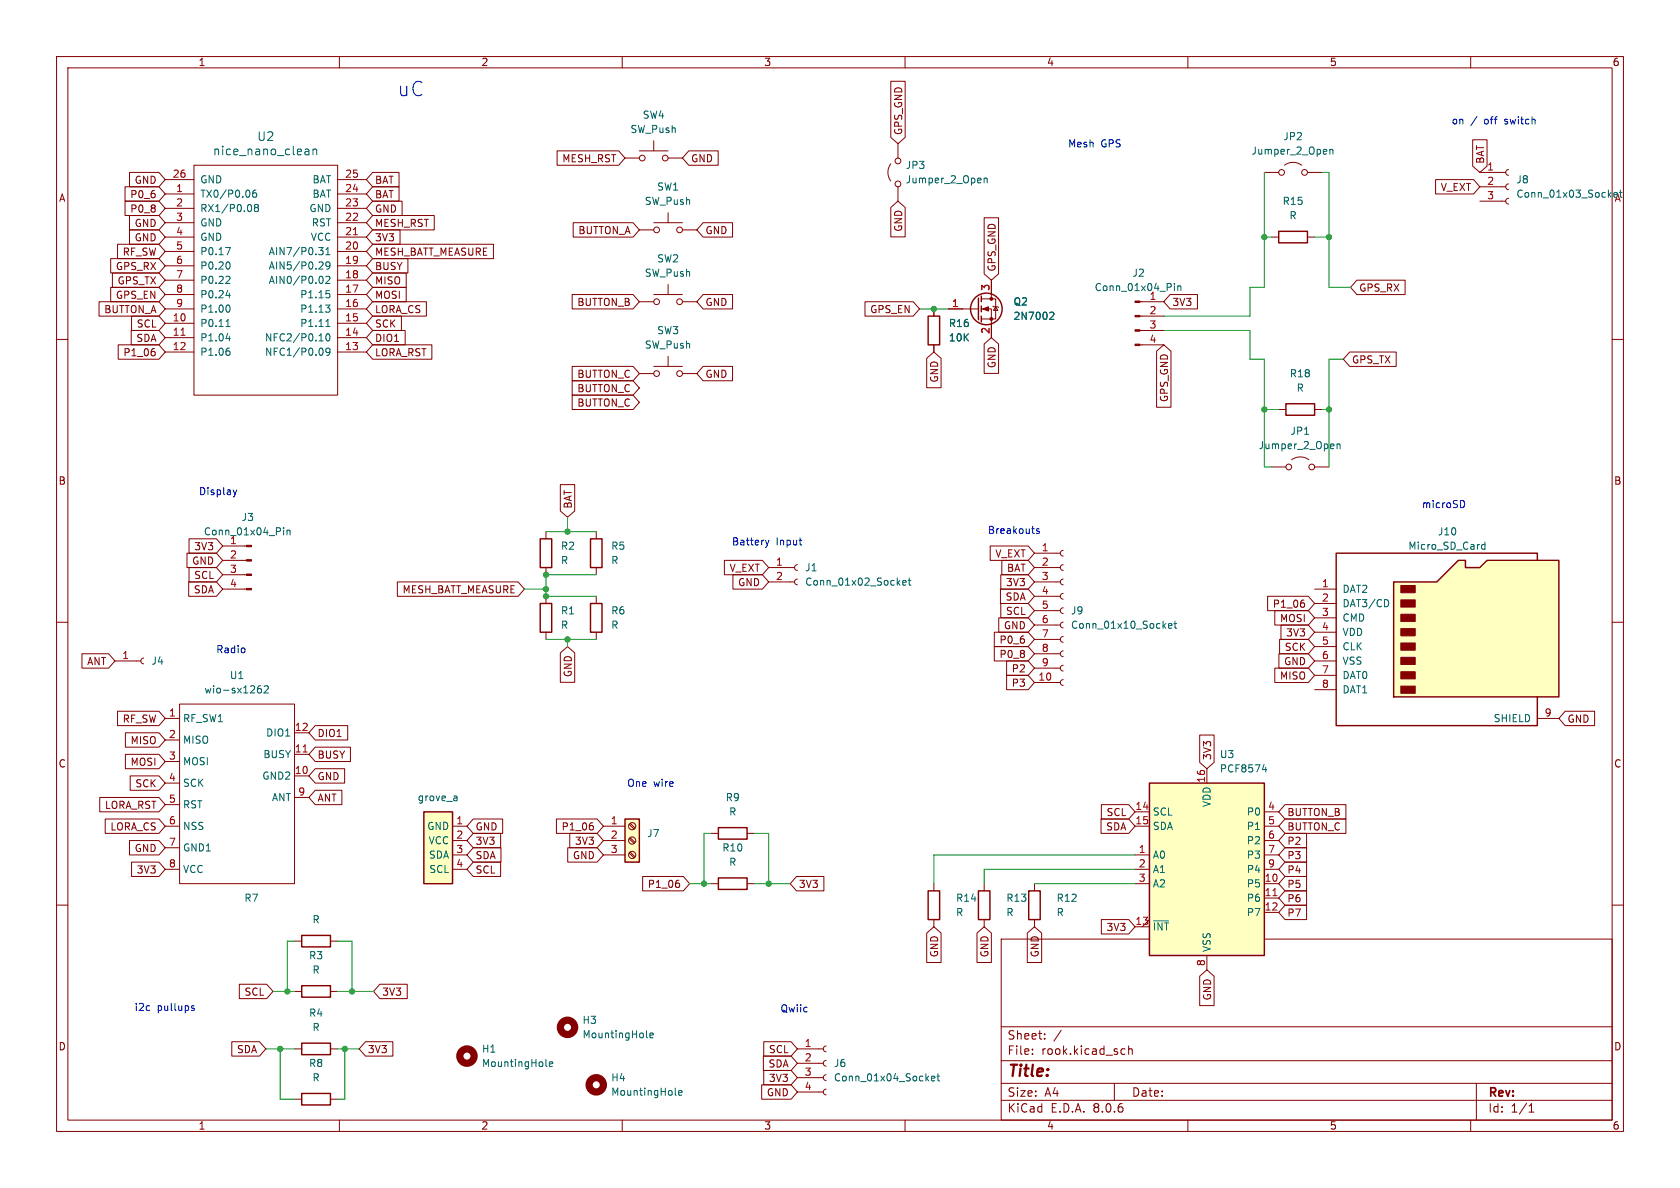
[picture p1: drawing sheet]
<svg xmlns="http://www.w3.org/2000/svg" width="297mm" height="210mm" viewBox="0 0 297 210" stroke-linecap="round" stroke-linejoin="round" font-family="sans-serif">
<g fill="none" stroke="#840000" stroke-width=".18">
<path d="M10 10h277v190h-277zM12 12h273v186h-273zM60 10v2M110 10v2M160 10v2M210 10v2M260 10v2M223.5 30.5h2.6M227.1 29.2a2.54 2.54 0 0 1 3 0M231.1 30.5h2.6M10 60h2M285 60h2"/>
<path d="M141 99.8l-.4 .2-.1 .3 .1 .4 .4 .1M10 110h2M96.5 105.4v1.3M96.5 111.8v1.2M135.9 102.9h4.6M135.9 100.3h4.6M141 102.4l-.4 .1-.1 .4 .1 .3 .4 .2M285 110h2M10 160h2M125.7 156.2h1.3M125.7 147.3h1.3M132.1 156.2h1.2"/>
<path d="M132.1 147.3h1.2M165.1 156.2v1.3M285 160h2M165.1 162.6v1.2M177 166h108v32h-108zM60 198v2M110 198v2M141 185.4h4.5M141 193h4.5M141 190.5h4.5M141 188h4.5M146 192.5l-.3 .2-.2 .3 .2 .4 .3 .1"/>
<path d="M146 190l-.3 .1-.2 .4 .2 .4 .3 .1M146 187.5l-.3 .1-.2 .4 .2 .3 .3 .2M146 184.9l-.3 .2-.2 .3 .2 .4 .3 .1M160 198v2M177 194.5h108M177 191.5h108M177 187.5h108M177 181.5h108M182.5 186.3v.1M182.5 185.5v.1M184.7 183.6v.1M184.7 182.8v.1"/>
<path d="M187.6 182.1l-1.3 2M197 191.5v3M198.5 185.4l.4 .1M198.9 186.3l-.4 .1M199.5 185.5l.2-.1 .4 .1 .1 .9M199.5 184.9v1.5M210 198v2M260 198v2M261 191.5v6.5M270.3 196.6h.9M270.3 195.5l.4-.4v1.5"/>
<circle cx="226.6" cy="30.5" r=".51"/>
<circle cx="230.6" cy="30.5" r=".51"/>
</g>
<path d="M95.5 106.7h2v5.1h-2zM127 155.2h5.1v2h-5.1zM127 146.3h5.1v2h-5.1zM164.1 157.5h2v5.1h-2z" fill="none" stroke="#840000" stroke-width=".25"/>
<path d="M235.1 26.4v.8M235.1 26.5l.2-.1 .3 .1v.7M159.6 103l.6-.1-.1-.2-.3-.1-.2 .2v.6h.5M160.6 102.6h.4M160.7 102.2v1.1l.3 .1M164.7 190.7l.6-.2-.1-.2-.4-.1-.1 .2v.6h.5M165.6 190.2h.5M165.8 189.8v1.1l.3 .2" fill="none" stroke="#006464" stroke-width=".18"/>
<path d="M110.5 144.8h2.5v7.6h-2.5z" fill="#ffffc2"/>
<g fill="none" stroke="#840000" stroke-width=".25">
<path d="M164.1 55.9h2v5.1h-2zM173 52.7v3.8M173.5 52.3v1M173.5 54.1v1M173.5 55.9v1M104.4 106.7h2v5.1h-2zM110.5 144.8h2.5v7.6h-2.5zM173 157.5h2v5.1h-2zM181.9 157.5h2v5.1h-2z"/>
<circle cx="174.4" cy="54.6" r="2.79"/>
</g>
<g fill="none" stroke="#840000" stroke-width=".18">
<path d="M157.5 29a2.54 2.54 0 0 0 0 3M158.7 25.4v2.5M158.7 33v2.6M165.1 54.6v1.3M167.6 54.6h5.4M173.5 54.6h1.8v5.1M173.5 52.8h2.5v3.6h-2.5M175.3 49.5v3.3M175.5 54.1l.1 .1h.8l.1 .2M176 54.2l.4 .7h-.8zM201.5 58.4h4.2M201.5 55.9h4.2"/>
<path d="M201.5 53.3h4.2M165.1 61v1.2M201.5 61h4.2M182.9 97.8h4.6M188 99.8l-.4 .2-.1 .3 .1 .4 .4 .1M188 97.3l-.4 .1-.1 .4 .1 .3 .4 .2M105.4 105.4v1.3M105.4 111.8v1.2M182.9 118.1h4.6M182.9 115.6h4.6M182.9 113h4.6M182.9 110.5h4.6"/>
<path d="M182.9 108h4.6M182.9 105.4h4.6M182.9 102.9h4.6M182.9 100.3h4.6M188 117.6l-.4 .2-.1 .3 .1 .4 .4 .1M188 115.1l-.4 .1-.1 .4 .1 .3 .4 .2M188 112.5l-.4 .2-.1 .3 .1 .4 .4 .1M188 110l-.4 .1-.1 .4 .1 .3 .4 .2M188 107.4l-.4 .2-.1 .4 .1 .3 .4 .2M188 104.9l-.4 .2-.1 .3 .1 .4 .4 .1M188 102.4l-.4 .1-.1 .4 .1 .3 .4 .2M182.9 120.7h4.6"/>
<path d="M188 120.1l-.4 .2-.1 .4 .1 .3 .4 .2M106.7 146.1h3.8M106.7 148.6h3.8M106.7 151.1h3.8M111.2 150.8l.9 .8M111.2 148.3l.9 .8M111.2 145.7l.9 .9M111.4 150.6l.9 .9M111.4 148.1l.9 .8M111.4 145.5l.9 .9M174 156.2v1.3M182.9 156.2v1.3"/>
<path d="M174 162.6v1.2M182.9 162.6v1.2"/>
<circle cx="158.8" cy="28.4" r=".51"/>
<circle cx="158.8" cy="32.5" r=".51"/>
<circle cx="111.8" cy="151.1" r=".63"/>
<circle cx="111.8" cy="146" r=".63"/>
<circle cx="111.8" cy="148.6" r=".63"/>
</g>
<path d="M174 31.5v.8M174 31.6l.2-.1h.3v.8M185.8 55.2h.4l.1 .4-.8 .9h.8M207.6 50.1v.1M207.6 50.5v.9M208.2 50.5v.9M208.2 50.7l.2-.2 .3 .1 .1 .8M206.6 110.6l.6-.1-.1-.2-.3-.1-.2 .2v.6h.5M207.5 110.2h.5M207.7 109.8v1.1l.3 .2M114.3 183.3l.2 .2M114.9 183l.6-.1-.1-.2-.3-.1-.2 .2 .1 .6h.4" fill="none" stroke="#006464" stroke-width=".18"/>
<g fill="#840000" stroke="#840000" stroke-width=".18">
<path d="M200.7 60.8h.8v.3h-.8z"/>
<path d="M200.7 58.3h.8v.2h-.8z"/>
<path d="M200.7 55.8h.8v.2h-.8z"/>
<path d="M200.7 53.2h.8v.3h-.8z"/>
<path d="M173.7 54.6l1.1-.4v.8z"/>
<circle cx="175.3" cy="56.4" r=".25"/>
<circle cx="175.3" cy="52.8" r=".25"/>
</g>
<circle cx="100.3" cy="181.6" r="1.27" fill="none" stroke="#840000" stroke-width="1.3"/>
<path d="M203.2 138.4h20.3v30.5h-20.3z" fill="#ffffc2"/>
<path d="M95.5 95.3h2v5h-2zM104.4 95.3h2v5h-2zM203.2 138.4h20.3v30.5h-20.3zM53.3 174.2h5.1v2.1h-5.1zM53.3 165.4h5.1v2h-5.1zM53.3 193.3h5.1v2h-5.1zM53.3 184.4h5.1v2h-5.1z" fill="none" stroke="#840000" stroke-width=".25"/>
<g fill="none" stroke="#840000" stroke-width=".18">
<path d="M29.2 39.4h5.1M29.2 34.3h5.1M29.2 36.8h5.1M29.2 31.8h5.1M34.3 29.2h25.4v40.7h-25.4zM59.7 39.4h5.1M59.7 34.3h5.1M59.7 36.8h5.1M59.7 31.8h5.1M110.5 27.9h2.5M113 26.7h5.1M115.6 39.4h5"/>
<path d="M115.6 24.9v1.8M118.1 37.6v1.8M118.1 27.9h2.5M29.2 52.1h5.1M29.2 57.2h5.1M29.2 59.7h5.1M29.2 54.6h5.1M29.2 49.5h5.1M29.2 47h5.1M29.2 44.5h5.1M29.2 41.9h5.1M59.7 52.1h5.1"/>
<path d="M59.7 57.2h5.1M59.7 59.7h5.1M59.7 54.6h5.1M59.7 49.5h5.1M59.7 47h5.1M59.7 44.5h5.1M59.7 41.9h5.1M113 40.6h2.6M113 53.3h2.6M115.6 52.1h5M118.1 50.3v1.8M120.6 40.6h2.6"/>
<path d="M120.6 53.3h2.6M29.2 62.2h5.1M59.7 62.2h5.1M113 66h2.6M115.6 64.8h5M118.1 63v1.8M120.6 66h2.6M39.4 99.1h4.2M39.4 96.5h4.2M96.5 94v1.3M105.4 94v1.3M20.3 116.8h4.6"/>
<path d="M25.4 116.3l-.4 .2-.1 .3 .1 .4 .4 .1M39.4 104.1h4.2M39.4 101.6h4.2M96.5 100.3v1.3M105.4 100.3v1.3M29.2 127h2.5M29.2 130.8h2.5M29.2 134.6h2.5M29.2 138.4h2.5M31.7 124.5h20.4v31.7h-20.4zM52.1 137.2h2.5M52.1 133.4h2.5"/>
<path d="M52.1 129.5h2.5M213.4 135.9v2.5M29.2 146.1h2.5M29.2 153.7h2.5M29.2 142.2h2.5M29.2 149.9h2.5M52.1 141h2.5M200.7 151.1h2.5M200.7 156.2h2.5M200.7 143.5h2.5M200.7 146.1h2.5M200.7 153.7h2.5"/>
<path d="M223.5 151.1h2.6M223.5 156.2h2.6M223.5 158.8h2.6M223.5 143.5h2.6M223.5 146.1h2.6M223.5 153.7h2.6M223.5 148.6h2.6M52.1 175.3h1.2M52.1 166.4h1.2M58.4 175.3h1.3M58.4 166.4h1.3M200.7 163.8h2.5"/>
<path d="M203.2 162.6l-1.3 1.2M213.4 168.9v2.6M223.5 161.3h2.6M52.1 194.3h1.2M52.1 185.4h1.2M58.4 194.3h1.3M58.4 185.4h1.3"/>
<circle cx="113.5" cy="27.9" r=".51"/>
<circle cx="117.6" cy="27.9" r=".51"/>
<circle cx="116.1" cy="53.3" r=".51"/>
<circle cx="116.1" cy="40.6" r=".51"/>
<circle cx="120.1" cy="40.6" r=".51"/>
<circle cx="120.1" cy="53.3" r=".51"/>
<circle cx="116.1" cy="66" r=".51"/>
<circle cx="120.1" cy="66" r=".51"/>
</g>
<path d="M32 59.3h.7M62.5 41.5h.7M53.6 132.9h.7M225 158.3h.8" fill="none" stroke="#a90000" stroke-width=".18"/>
<g fill="none" stroke="#006464" stroke-width=".18">
<path d="M44.4 36.3l.1 .3-.1 .7M45.2 36.7l-.2-.3 .2-.3h.2l.3 .3-.3 .3M45.2 36.7l-.2 .2v.4l.2 .1 .4-.1 .1-.1v-.3l-.3-.2M45.2 36.7h.2M45.3 33.6l-.4 .1a.86 .86 0 0 0 0 1.2l.4-.2 .1-.4-.3-.2h-.3l-.1 .2M54.1 26.4h.4l.1 1M54.6 27.3l-.5 .1M54.6 26.7l-.5 .1M55.3 26.5l.3-.1h.3l.1 1M55.3 26.4v1M39.9 43.8h.8l-.5 1.2M39.9 57.7h.8"/>
<path d="M39.9 59.8h.8M39.9 52.2h.8M40.2 56.6l.1-.1v1.2M40.4 46.3a.79 .79 0 0 1 0 1.3M40.4 53.9a.79 .79 0 0 1 0 1.3M40.4 48.8l.3 .3-.1 .3-.7 .7h.8M40.5 51.8v.8M40.5 59.4v.9M56.3 43.8h.8l-.4 .4 .4 .2v.4l-.2 .2h-.4M56.9 46.3l.2 .2v.3l-.8 .8h.8M56.9 48.9l.2 .4-.2 .7M57.5 53.9h.8l-.4 .5"/>
<path d="M57.6 57.7h.7M57.6 49l.5-.2 .2 .4-.8 .9h.8M57.6 44.1l.4-.3v1.2M57.6 45h.7M57.7 51.4h.6M57.8 59.1l.1-.1a.68 .68 0 0 1 .4 .6 .68 .68 0 0 1-.4 .7 .84 .84 0 0 1-.1-1.2zM57.8 56.6l.2-.1v1.2M58.1 51.9l.2 .2v.3l-.2 .2M58.1 54.4l.2 .2v.3l-.2 .3M58.3 46.8l-.2 .3-.4-.1-.1-.2 .1-.4 .4-.1 .2 .1a.84 .84 0 0 1-.3 1.2h-.3M40.3 61.5h.2M40.4 62l.3 .3v.3l-.3 .2"/>
<path d="M56.4 60.3h.7M57 61.7l.1 .3-.1 .7M58.3 62.1l-.2 .2h-.4l-.1-.2 .1-.5 .4-.1 .2 .2a.84 .84 0 0 1-.3 1.1h-.3M50.1 93.3v.1M50.1 93.7v.9M50.7 93.7v.9M50.7 93.8l.2-.1 .3 .1 .1 .8M45.5 122l.3-.3 .3 .1 .1 .2v.3l-.2 .2-.4-.1-.1-.1M46.1 121.2l-.3 .1-.3 .5M46.7 121.4l.5-.2 .2 .4-.7 .9h.7M223.2 136h.8M223.8 135.6v.9"/>
<path d="M203.9 162.8h2.7"/>
</g>
<g fill="#840000" stroke="#840000" stroke-width=".18">
<path d="M43.6 104h.8v.3h-.8z"/>
<path d="M43.6 101.5h.8v.2h-.8z"/>
<path d="M43.6 98.9h.8v.3h-.8z"/>
<path d="M43.6 96.4h.8v.2h-.8z"/>
</g>
<path d="M74.9 143.5h5.1v12.7h-5.1z" fill="#ffffc2"/>
<path d="M74.9 143.5h5.1v12.7h-5.1z" fill="none" stroke="#840000" stroke-width=".25"/>
<path d="M80 146.1h2.5M80 148.6h2.5M80 151.1h2.5M80 153.7h2.5" fill="none" stroke="#840000" stroke-width=".18"/>
<path d="M80.6 140.7l.2 .2v.6M80.8 141.5h-.1M80.8 141l-.1 .1M96.5 188.4l.2 .1M97.1 188.1l.6-.1v-.2l-.4-.1-.2 .2 .1 .6h.5M119.4 193.4l.2 .2M120 193.2l.6-.1-.1-.3h-.3l-.2 .2v.6h.5" fill="none" stroke="#006464" stroke-width=".18"/>
<g fill="none" stroke="#840000" stroke-width="1.3">
<circle cx="82.5" cy="186.7" r="1.27"/>
<circle cx="105.4" cy="191.8" r="1.27"/>
</g>
<path d="M246.4 102.9h7.6l3.8-3.8h1.3v1.2h2.5l1.3-1.2h12.7v24.1h-29.2z" fill="#ffffc2"/>
<g fill="#840000" stroke="#840000" stroke-width=".18">
<path d="M247.6 121.3h2.6v1.3h-2.6z"/>
<path d="M247.6 118.7h2.6v1.3h-2.6z"/>
<path d="M247.6 116.2h2.6v1.3h-2.6z"/>
<path d="M247.6 113.7h2.6v1.2h-2.6z"/>
<path d="M247.6 111.1h2.6v1.3h-2.6z"/>
<path d="M247.6 108.6h2.6v1.3h-2.6z"/>
<path d="M247.6 106h2.6v1.3h-2.6z"/>
<path d="M247.6 103.5h2.6v1.3h-2.6z"/>
</g>
<path d="M226.1 40.9h5v2h-5zM227.3 71.4h5.1v2h-5.1zM271.8 99.1v-1.3h-35.6v30.5h35.6v-5.1M246.4 102.9h7.6l3.8-3.8h1.3v1.2h2.5l1.3-1.2h12.7v24.1h-29.2z" fill="none" stroke="#840000" stroke-width=".25"/>
<g fill="none" stroke="#840000" stroke-width=".18">
<path d="M157.5 14.4h2.5v9.9l-1.3 1.1-1.2-1.1zM22.1 33h6l1.1 1.3-1.1 1.3h-6zM22.1 35.6h6l1.1 1.2-1.1 1.3h-6zM22.9 30.5h5.2l1.1 1.3-1.1 1.2h-5.2zM22.9 38.1h5.2l1.1 1.3-1.1 1.2h-5.2zM65.9 35.6h5.2v2.5h-5.2l-1.1-1.3zM65.9 33h4.6v2.6h-4.6l-1.1-1.3zM65.9 30.5h4.6v2.5h-4.6l-1.1-1.2zM65.9 38.1h10.9v2.5h-10.9l-1.1-1.2zM98.5 26.7h10.9l1.1 1.2-1.1 1.3h-10.9zM101.3 39.4h10.6l1.1 1.2-1.1 1.3h-10.6zM121.8 26.7h5.2v2.5h-5.2l-1.2-1.3z"/>
<path d="M124.3 39.4h5.2v2.5h-5.2l-1.1-1.3zM157.5 36.7l1.2-1.1 1.3 1.1v5.2h-2.5zM174 38.5h2.5v9.9l-1.2 1.1-1.3-1.1zM253.8 31.7h6.7l1.1 1.3-1.1 1.3h-6.7zM260.3 24.7h2.6v4.7l-1.3 1.1-1.3-1.1zM261.6 35.6h4.6M261.6 33h4.6M261.6 30.5h4.6M266.7 35.1l-.4 .1-.1 .4 .1 .3 .4 .2M266.7 32.5l-.4 .2-.1 .3 .1 .4 .4 .1M266.7 30l-.4 .1-.1 .4 .1 .3 .4 .2M17.5 53.3h10.6l1.1 1.3-1.1 1.3h-10.6z"/>
<path d="M19.6 45.7h8.5l1.1 1.3-1.1 1.3h-8.5zM19.6 50.8h8.5l1.1 1.3-1.1 1.2h-8.5zM19.9 48.3h8.2l1.1 1.2-1.1 1.3h-8.2zM20.8 43.2h7.3l1.1 1.3-1.1 1.2h-7.3zM22.9 40.6h5.2l1.1 1.3-1.1 1.3h-5.2zM23.2 58.4h4.9l1.1 1.3-1.1 1.3h-4.9zM23.3 55.9h4.8l1.1 1.3-1.1 1.2h-4.8zM65.9 58.4h5.7v2.6h-5.7l-1.1-1.3zM65.9 40.6h4.8v2.6h-4.8l-1.1-1.3zM65.9 45.7h6.2v2.6h-6.2l-1.1-1.3zM65.9 48.3h5.9v2.5h-5.9l-1.1-1.3zM65.9 50.8h5.9v2.5h-5.9l-1.1-1.2z"/>
<path d="M65.9 53.3h9.5v2.6h-9.5l-1.1-1.3zM65.9 55.9h5.1v2.5h-5.1l-1.1-1.2zM65.9 43.2h21.3v2.5h-21.3l-1.1-1.2zM101.2 52.1h10.7l1.1 1.2-1.1 1.3h-10.7zM124.3 52.1h5.2v2.5h-5.2l-1.1-1.3zM152.9 53.3h8.5l1.2 1.3-1.2 1.3h-8.5zM165.1 54.6v1.3M167.6 54.6h2.6M175.3 49.5v2.6M175.3 57.2v2.5M206.9 52.1h4.8v2.5h-4.8l-1.2-1.3zM224.8 41.9h1.3"/>
<path d="M231.1 41.9h1.3M239.9 49.5h8.5v2.6h-8.5l-1.1-1.3zM20.9 61h7.2l1.1 1.2-1.1 1.3h-7.2zM27.3 62.2l.1 .2-.1 .4M65.9 61h10.4v2.5h-10.4l-1.1-1.3zM101.2 64.8h10.7l1.1 1.2-1.1 1.3h-10.7zM101.2 67.3h10.7l1.1 1.3-1.1 1.3h-10.7zM101.2 69.8h10.7l1.1 1.3-1.1 1.3h-10.7zM124.3 64.8h5.2v2.5h-5.2l-1.1-1.3zM163.8 63.3l1.3-1.1 1.3 1.1v5.2h-2.6zM165.1 61v1.2M174 60.8l1.3-1.1 1.2 1.1v5.2h-2.5z"/>
<path d="M204.5 62.1l1.2-1.1 1.3 1.1v9.9h-2.5zM226.1 72.4h1.2M232.4 72.4h1.3M238.6 62.2h8.2v2.6h-8.2l-1.1-1.3zM33.1 97.8h5.2l1.1 1.3-1.1 1.2h-5.2zM33.4 95.2h4.9l1.1 1.3-1.1 1.3h-4.9zM99.1 85.7h2.5v4.6l-1.3 1.1-1.2-1.1zM128.1 99.1h6.7l1.1 1.2-1.1 1.3h-6.7zM175.1 96.5h6.7l1.1 1.3-1.1 1.3h-6.7zM177.1 99.1h4.7l1.1 1.2-1.1 1.3h-4.7zM224.8 82.6h2.5M228.3 81.3a2.54 2.54 0 0 1 3.1 0"/>
<path d="M232.4 82.6h2.5M14.5 115.6h4.7l1.1 1.2-1.1 1.3h-4.7zM33.4 102.9h4.9l1.1 1.2-1.1 1.3h-4.9zM33.4 100.3h4.9l1.1 1.3-1.1 1.3h-4.9zM70.2 102.9h21.4l1.1 1.2-1.1 1.3h-21.4zM99.1 115.4l1.2-1.1 1.3 1.1v5.2h-2.5zM129.6 101.6h5.2l1.1 1.3-1.1 1.2h-5.2zM175.8 111.8h6l1.1 1.2-1.1 1.3h-6zM175.8 114.3h6l1.1 1.3-1.1 1.2h-6zM176.6 109.2h5.2l1.1 1.3-1.1 1.3h-5.2zM176.9 104.1h4.9l1.1 1.3-1.1 1.3h-4.9zM176.9 106.7h4.9l1.1 1.3-1.1 1.2h-4.9z"/>
<path d="M176.9 101.6h4.9l1.1 1.3-1.1 1.2h-4.9zM178 116.8h3.8l1.1 1.3-1.1 1.3h-3.8zM178 119.4h3.8l1.1 1.3-1.1 1.2h-3.8zM224.1 105.4h7.2l1.1 1.3-1.1 1.3h-7.2zM225.4 118.1h5.9l1.1 1.3-1.1 1.3h-5.9zM225.4 107.9h5.9l1.1 1.3-1.1 1.3h-5.9zM226.1 115.6h5.2l1.1 1.2-1.1 1.3h-5.2zM226.2 113h5.1l1.1 1.3-1.1 1.3h-5.1zM226.5 110.5h4.8l1.1 1.3-1.1 1.2h-4.8zM230.5 106.6l.1 .2-.1 .5M232.4 104.1h3.8M232.4 106.7h3.8"/>
<path d="M232.4 109.2h3.8M232.4 111.8h3.8M232.4 114.3h3.8M232.4 116.8h3.8M232.4 119.4h3.8M20.8 125.7h7.3l1.1 1.3-1.1 1.3h-7.3zM22.2 133.3h5.9l1.1 1.3-1.1 1.3h-5.9zM22.2 129.5h5.9l1.1 1.3-1.1 1.3h-5.9zM23 137.2h5.1l1.1 1.2-1.1 1.3h-5.1zM55.7 132.1h6.3v2.5h-6.3l-1.1-1.2zM55.7 139.7h4.7v2.5h-4.7l-1.1-1.2zM55.7 128.3h5.8v2.5h-5.8l-1.1-1.3z"/>
<path d="M55.7 135.9h5.2v2.5h-5.2l-1.1-1.2zM212.1 129.9h2.5v4.9l-1.2 1.1-1.3-1.1zM232.4 121.9h3.8M271.8 127h3.8M276.7 125.7h5.2v2.6h-5.2l-1.1-1.3zM17.6 141h10.5l1.1 1.2-1.1 1.3h-10.5zM18.6 144.8h9.5l1.1 1.3-1.1 1.2h-9.5zM22.9 148.6h5.2l1.1 1.3-1.1 1.2h-5.2zM23.3 152.4h4.8l1.1 1.3-1.1 1.2h-4.8zM83.7 149.9h4.9v2.5h-4.9l-1.2-1.3zM83.7 152.4h4.8v2.5h-4.8l-1.2-1.2zM83.7 147.3h4.8v2.6h-4.8l-1.2-1.3z"/>
<path d="M83.7 144.8h5.2v2.5h-5.2l-1.2-1.2zM98.4 144.8h7.2l1.1 1.3-1.1 1.2h-7.2zM100.4 149.9h5.2l1.1 1.2-1.1 1.3h-5.2zM100.7 147.3h4.9l1.1 1.3-1.1 1.3h-4.9zM104.8 146l.1 .2-.1 .5M113.6 154.9h7.2l1.1 1.3-1.1 1.3h-7.2zM120 156.2l.1 .1-.1 .5M140.8 154.9h4.9v2.6h-4.9l-1.1-1.3zM194.6 144.8h4.9l1.2 1.3-1.2 1.2h-4.9zM194.7 142.2h4.8l1.2 1.3-1.2 1.3h-4.8zM227.2 157.5h3.8v2.5h-3.8l-1.1-1.2zM227.2 154.9h3.8v2.6h-3.8l-1.1-1.3z"/>
<path d="M227.2 142.2h10.7v2.6h-10.7l-1.1-1.3zM227.2 152.4h3.8v2.5h-3.8l-1.1-1.2zM227.2 147.3h3.8v2.6h-3.8l-1.1-1.3zM227.2 144.8h10.7v2.5h-10.7l-1.1-1.2zM227.2 149.9h3.8v2.5h-3.8l-1.1-1.3zM42.3 174h4.8l1.2 1.3-1.2 1.2h-4.8zM67.2 174h4.8v2.5h-4.8l-1.2-1.2zM163.8 164.9l1.3-1.1 1.3 1.1v5.2h-2.6zM172.7 164.9l1.3-1.1 1.3 1.1v5.2h-2.6zM181.6 164.9l1.3-1.1 1.3 1.1v5.2h-2.6zM194.7 162.6h4.8l1.2 1.2-1.2 1.3h-4.8zM212.1 172.6l1.3-1.1 1.2 1.1v5.2h-2.5z"/>
<path d="M227.2 160h3.8v2.6h-3.8l-1.1-1.3zM41 184.1h4.9l1.1 1.3-1.1 1.3h-4.9zM64.6 184.1h4.9v2.6h-4.9l-1.1-1.3zM134.7 191.8h5.2l1.1 1.2-1.1 1.3h-5.2zM135 186.7h4.9l1.1 1.3-1.1 1.2h-4.9zM135 184.1h4.9l1.1 1.3-1.1 1.3h-4.9zM135 189.2h4.9l1.1 1.3-1.1 1.3h-4.9z"/>
<circle cx="227.8" cy="82.6" r=".51"/>
<circle cx="231.9" cy="82.6" r=".51"/>
</g>
<path d="M286.5 33.6v1.1M185.8 55.2h.4l.1 .4-.8 .9h.8M236.4 78.5v.8M236.4 78.6l.2-.1h.3v.8M261.9 96.9l.3 .2 .3-.1M262.5 95.8v1.3M262.5 96.3h-.3l-.3 .2M245.3 106.1l.2 .4-.2 .7" fill="none" stroke="#006464" stroke-width=".18"/>
<g fill="none" stroke="#0000c2" stroke-width=".18">
<path d="M41.2 86.6l.3 .9M41.5 87.5l-.1 .3M41.8 86.6l-.3 .9M135.3 95.5l.3 .8M135.6 96.3l-.1 .4M135.9 95.5l-.3 .8M141.3 95.5h.4M141.6 96.3h.1M183.7 93.5h-.3l-.2 .1 .1 .2 .4 .1v.3h-.5M258.5 88.5a.69 .69 0 0 1 .4 .6 .69 .69 0 0 1-.4 .6M43.3 114.7v.6M33.9 178.2l.4 .1 .1 .2-.2 .1h-.4"/>
<path d="M33.9 177.9h.4"/>
</g>
<g fill="none" stroke="#009600" stroke-width=".18">
<path d="M223.5 30.5v20.3h-2.5v5.1h-15.3M233.7 30.5h1.2v20.3h3.9M162.6 54.6h5M205.7 58.4h15.3v5.1h2.5v19.1h1.3M223.5 41.9h1.3M232.4 41.9h2.5M223.5 72.4h2.6M233.7 72.4h1.2M237.5 63.5h-2.6v19.1M96.5 94h8.9M100.3 91.4v2.6M92.7 104.1h3.8"/>
<path d="M96.5 113h8.9M100.3 113v1.3M105.4 101.6h-8.9v3.8h8.9M121.9 156.2h3.8M125.7 147.3h-1.2v8.9M133.3 147.3h2.6v8.9M133.3 156.2h6.4M182.9 156.2h17.8M200.7 151.1h-35.6v5.1M200.7 153.7h-26.7v2.5M48.3 175.3h3.8M52.1 166.4h-1.3v8.9"/>
<path d="M59.7 166.4h2.5v8.9M59.7 175.3h6.3M47 185.4h5.1M49.5 185.4v8.9h2.6M59.7 185.4h3.8M61 185.4v8.9h-1.3"/>
</g>
<g fill="#009600" stroke="#009600" stroke-width=".18">
<circle cx="223.5" cy="72.4" r=".46"/>
<circle cx="234.9" cy="72.4" r=".46"/>
<circle cx="234.9" cy="41.9" r=".46"/>
<circle cx="135.9" cy="156.2" r=".46"/>
<circle cx="223.5" cy="41.9" r=".46"/>
<circle cx="165.1" cy="54.6" r=".46"/>
<circle cx="62.2" cy="175.3" r=".46"/>
<circle cx="50.8" cy="175.3" r=".46"/>
<circle cx="61" cy="185.4" r=".46"/>
<circle cx="49.5" cy="185.4" r=".46"/>
<circle cx="100.3" cy="94" r=".46"/>
<circle cx="96.5" cy="105.4" r=".46"/>
<circle cx="96.5" cy="101.6" r=".46"/>
<circle cx="96.5" cy="104.1" r=".46"/>
<circle cx="100.3" cy="113" r=".46"/>
<circle cx="124.5" cy="156.2" r=".46"/>
</g>
<text font-size="3.5" fill="#0000c2" x="70.3" y="17.3">uC</text>
<text font-size="2.8" fill="#840000" x="178" y="190.9">Title:</text>
<g font-size="2.1" fill="#006464">
<text x="37.6" y="27.7">nice_nano_clean</text>
<text x="45.4" y="25.1">U2</text>
</g>
<g font-size="2.1" fill="#840000">
<text x="178" y="184">Sheet:</text>
<text x="178" y="186.7">File:</text>
<text x="184.1" y="186.7">rook.kicad_sch</text>
<text x="178" y="196.9">KiCad</text>
<text x="178" y="194.1">Size:</text>
<text x="184.7" y="194.1">A4</text>
<text x="185.7" y="196.9">E.D.A.</text>
<text x="193.3" y="196.9">8.0.6</text>
<text x="200" y="194.1">Date:</text>
<text x="263" y="194.3">Rev:</text>
<text x="263" y="196.9">Id:</text>
<text x="267.1" y="196.9">1/1</text>
</g>
<g font-size="1.8" fill="#840000">
<text x="35" y="11.9">1</text>
<text x="85" y="11.9">2</text>
<text x="135" y="11.9">3</text>
<text x="185" y="11.9">4</text>
<text x="235" y="11.9">5</text>
<text x="285" y="11.9">6</text>
<text x="159.7" y="24" transform="rotate(-90 159.7 24)">GPS_GND</text>
<text x="99.3" y="28.9">MESH_RST</text>
<text x="122.1" y="28.9">GND</text>
<text x="262.6" y="29.1" transform="rotate(-90 262.6 29.1)">BAT</text>
<text x="10.3" y="35.9">A</text>
<text x="22.9" y="35.2">P0_6</text>
<text x="23.7" y="32.7">GND</text>
<text x="66.2" y="35.2">BAT</text>
<text x="66.2" y="32.7">BAT</text>
<text x="254.6" y="34">V_EXT</text>
<text x="22.9" y="37.8">P0_8</text>
<text x="23.7" y="40.3">GND</text>
<text x="66.2" y="37.8">GND</text>
<text x="66.2" y="40.3">MESH_RST</text>
<text x="102.1" y="41.6">BUTTON_A</text>
<text x="124.6" y="41.6">GND</text>
<text x="159.7" y="41.1" transform="rotate(-90 159.7 41.1)">GND</text>
<text x="20.4" y="47.9">GPS_RX</text>
<text x="21.6" y="45.4">RF_SW</text>
<text x="23.7" y="42.9">GND</text>
<text x="66.2" y="42.9">3V3</text>
<text x="66.2" y="47.9">BUSY</text>
<text x="66.2" y="45.4">MESH_BATT_MEASURE</text>
<text x="20.4" y="53">GPS_EN</text>
<text x="20.7" y="50.5">GPS_TX</text>
<text x="66.2" y="50.5">MISO</text>
<text x="66.2" y="53">MOSI</text>
<text x="176.2" y="48.1" transform="rotate(-90 176.2 48.1)">GPS_GND</text>
<text x="240.2" y="51.8">GPS_RX</text>
<text x="18.3" y="55.6">BUTTON_A</text>
<text x="24.1" y="58.1">SCL</text>
<text x="66.2" y="55.6">LORA_CS</text>
<text x="66.2" y="58.1">SCK</text>
<text x="102" y="54.3">BUTTON_B</text>
<text x="124.6" y="54.3">GND</text>
<text x="153.7" y="55.6">GPS_EN</text>
<text x="207.2" y="54.3">3V3</text>
<text x="21.7" y="63.2">P1_06</text>
<text x="24" y="60.6">SDA</text>
<text x="66.2" y="60.6">DIO1</text>
<text x="66.2" y="63.2">LORA_RST</text>
<text x="176.2" y="65.2" transform="rotate(-90 176.2 65.2)">GND</text>
<text x="238.9" y="64.5">GPS_TX</text>
<text x="102" y="67">BUTTON_C</text>
<text x="102" y="69.5">BUTTON_C</text>
<text x="124.6" y="67">GND</text>
<text x="166.1" y="67.7" transform="rotate(-90 166.1 67.7)">GND</text>
<text x="206.7" y="71.2" transform="rotate(-90 206.7 71.2)">GPS_GND</text>
<text x="102" y="72.1">BUTTON_C</text>
<text x="10.3" y="85.9">B</text>
<text x="285.3" y="85.9">B</text>
<text x="101.3" y="90" transform="rotate(-90 101.3 90)">BAT</text>
<text x="33.9" y="100">GND</text>
<text x="34.2" y="97.5">3V3</text>
<text x="128.9" y="101.3">V_EXT</text>
<text x="175.9" y="98.7">V_EXT</text>
<text x="177.9" y="101.3">BAT</text>
<text x="34.2" y="105.1">SDA</text>
<text x="34.2" y="102.6">SCL</text>
<text x="71.1" y="105.1">MESH_BATT_MEASURE</text>
<text x="130.4" y="103.8">GND</text>
<text x="177.7" y="106.4">SDA</text>
<text x="177.7" y="103.8">3V3</text>
<text x="224.9" y="107.6">P1_06</text>
<text x="176.6" y="114">P0_6</text>
<text x="177.4" y="111.4">GND</text>
<text x="177.7" y="108.9">SCL</text>
<text x="226.2" y="110.2">MOSI</text>
<text x="227.3" y="112.7">3V3</text>
<text x="15.3" y="117.8">ANT</text>
<text x="101.3" y="119.8" transform="rotate(-90 101.3 119.8)">GND</text>
<text x="176.6" y="116.5">P0_8</text>
<text x="178.8" y="119.1">P2</text>
<text x="226.9" y="117.8">GND</text>
<text x="227" y="115.3">SCK</text>
<text x="178.8" y="121.6">P3</text>
<text x="226.2" y="120.3">MISO</text>
<text x="21.6" y="128">RF_SW</text>
<text x="23" y="131.8">MISO</text>
<text x="56" y="130.5">DIO1</text>
<text x="277" y="128">GND</text>
<text x="10.3" y="135.9">C</text>
<text x="23" y="135.6">MOSI</text>
<text x="56" y="134.3">BUSY</text>
<text x="214.3" y="134.5" transform="rotate(-90 214.3 134.5)">3V3</text>
<text x="285.3" y="135.9">C</text>
<text x="18.4" y="143.2">LORA_RST</text>
<text x="23.8" y="139.4">SCK</text>
<text x="56" y="141.9">ANT</text>
<text x="56" y="138.1">GND</text>
<text x="19.4" y="147">LORA_CS</text>
<text x="84" y="149.5">3V3</text>
<text x="84" y="147">GND</text>
<text x="99.2" y="147">P1_06</text>
<text x="101.5" y="149.5">3V3</text>
<text x="195.5" y="147">SDA</text>
<text x="195.5" y="144.5">SCL</text>
<text x="227.5" y="144.5">BUTTON_B</text>
<text x="227.5" y="149.5">P2</text>
<text x="227.5" y="147">BUTTON_C</text>
<text x="23.7" y="150.8">GND</text>
<text x="24.1" y="154.6">3V3</text>
<text x="84" y="152.1">SDA</text>
<text x="84" y="154.6">SCL</text>
<text x="101.2" y="152.1">GND</text>
<text x="227.5" y="154.6">P4</text>
<text x="227.5" y="152.1">P3</text>
<text x="114.4" y="157.2">P1_06</text>
<text x="141.1" y="157.2">3V3</text>
<text x="227.5" y="159.7">P6</text>
<text x="227.5" y="157.2">P5</text>
<text x="195.5" y="164.8">3V3</text>
<text x="227.5" y="162.2">P7</text>
<text x="166.1" y="169.3" transform="rotate(-90 166.1 169.3)">GND</text>
<text x="174.9" y="169.3" transform="rotate(-90 174.9 169.3)">GND</text>
<text x="183.8" y="169.3" transform="rotate(-90 183.8 169.3)">GND</text>
<text x="43.1" y="176.2">SCL</text>
<text x="67.5" y="176.2">3V3</text>
<text x="214.3" y="177" transform="rotate(-90 214.3 177)">GND</text>
<text x="10.3" y="185.9">D</text>
<text x="285.3" y="185.9">D</text>
<text x="41.8" y="186.4">SDA</text>
<text x="64.9" y="186.4">3V3</text>
<text x="135.8" y="188.9">SDA</text>
<text x="135.8" y="186.4">SCL</text>
<text x="135.8" y="191.5">3V3</text>
<text x="135.5" y="194">GND</text>
<text x="35" y="199.9">1</text>
<text x="85" y="199.9">2</text>
<text x="135" y="199.9">3</text>
<text x="185" y="199.9">4</text>
<text x="235" y="199.9">5</text>
<text x="285" y="199.9">6</text>
</g>
<g font-size="1.8" fill="#006464">
<text x="111.4" y="23.7">SW_Push</text>
<text x="113.5" y="21.2">SW4</text>
<text x="221.2" y="27.5">Jumper_2_Open</text>
<text x="226.8" y="25">JP2</text>
<text x="35.3" y="35.2">TX0/P0.06</text>
<text x="35.3" y="32.6">GND</text>
<text x="55.1" y="35.2">BAT</text>
<text x="55.1" y="32.6">BAT</text>
<text x="116.1" y="33.9">SW1</text>
<text x="160" y="30.1">JP3</text>
<text x="160" y="32.6">Jumper_2_Open</text>
<text x="268" y="32.6">J8</text>
<text x="268" y="35.2">Conn_01x03_Socket</text>
<text x="285.3" y="35.9">A</text>
<text x="35.3" y="37.7">RX1/P0.08</text>
<text x="35.3" y="40.2">GND</text>
<text x="54.6" y="37.7">GND</text>
<text x="55" y="40.2">RST</text>
<text x="113.9" y="36.4">SW_Push</text>
<text x="226.7" y="36.4">R15</text>
<text x="227.9" y="39">R</text>
<text x="35.3" y="42.8">GND</text>
<text x="35.3" y="45.3">P0.17</text>
<text x="35.3" y="47.9">P0.20</text>
<text x="47.4" y="47.9">AIN5/P0.29</text>
<text x="47.4" y="45.3">AIN7/P0.31</text>
<text x="54.8" y="42.8">VCC</text>
<text x="116.1" y="46.6">SW2</text>
<text x="35.3" y="50.4">P0.22</text>
<text x="35.3" y="52.9">P0.24</text>
<text x="47.4" y="50.4">AIN0/P0.02</text>
<text x="53" y="52.9">P1.15</text>
<text x="113.9" y="49.1">SW_Push</text>
<text x="193.4" y="51.7">Conn_01x04_Pin</text>
<text x="200.1" y="49.1">J2</text>
<text x="203.1" y="53.1">1</text>
<text x="35.3" y="58">P0.11</text>
<text x="35.3" y="55.5">P1.00</text>
<text x="53" y="58">P1.11</text>
<text x="53" y="55.5">P1.13</text>
<text x="116.1" y="59.3">SW3</text>
<text x="167.6" y="58">R16</text>
<text x="179.1" y="54.2">Q2</text>
<text x="179.1" y="56.7">2N7002</text>
<text x="35.3" y="60.6">P1.04</text>
<text x="35.3" y="63.1">P1.06</text>
<text x="46.7" y="63.1">NFC1/P0.09</text>
<text x="46.7" y="60.6">NFC2/P0.10</text>
<text x="113.9" y="61.8">SW_Push</text>
<text x="167.6" y="60.6">10K</text>
<text x="227.9" y="66.9">R18</text>
<text x="229.1" y="69.4">R</text>
<text x="228" y="77.1">JP1</text>
<text x="222.4" y="79.6">Jumper_2_Open</text>
<text x="35.9" y="94.8">Conn_01x04_Pin</text>
<text x="42.6" y="92.3">J3</text>
<text x="254.1" y="94.8">J10</text>
<text x="40.6" y="96.3">1</text>
<text x="99.1" y="97.4">R2</text>
<text x="99.1" y="99.9">R</text>
<text x="108" y="97.4">R5</text>
<text x="108" y="99.9">R</text>
<text x="142.2" y="101.2">J1</text>
<text x="248.9" y="97.4">Micro_SD_Card</text>
<text x="142.2" y="103.7">Conn_01x02_Socket</text>
<text x="237.2" y="105">DAT2</text>
<text x="237.2" y="107.5">DAT3/CD</text>
<text x="99.1" y="108.8">R1</text>
<text x="99.1" y="111.4">R</text>
<text x="108" y="108.8">R6</text>
<text x="108" y="111.4">R</text>
<text x="189.2" y="108.8">J9</text>
<text x="189.2" y="111.4">Conn_01x10_Socket</text>
<text x="237.2" y="110.1">CMD</text>
<text x="237.2" y="112.6">VDD</text>
<text x="26.7" y="117.7">J4</text>
<text x="237.2" y="115.2">CLK</text>
<text x="237.2" y="117.7">VSS</text>
<text x="36" y="122.8">wio-sx1262</text>
<text x="40.5" y="120.2">U1</text>
<text x="237.2" y="120.2">DAT0</text>
<text x="237.2" y="122.8">DAT1</text>
<text x="32.3" y="127.9">RF_SW1</text>
<text x="32.3" y="131.7">MISO</text>
<text x="46.9" y="130.4">DIO1</text>
<text x="264" y="127.9">SHIELD</text>
<text x="32.3" y="135.5">MOSI</text>
<text x="46.5" y="134.2">BUSY</text>
<text x="215.6" y="134.2">U3</text>
<text x="215.6" y="136.8">PCF8574</text>
<text x="32.3" y="139.3">SCK</text>
<text x="32.3" y="143.1">RST</text>
<text x="46.3" y="138">GND2</text>
<text x="48" y="141.8">ANT</text>
<text x="73.7" y="141.8">grove_a</text>
<text x="128.2" y="141.8">R9</text>
<text x="214.2" y="142.8" transform="rotate(-90 214.2 142.8)">VDD</text>
<text x="32.3" y="146.9">NSS</text>
<text x="75.4" y="146.9">GND</text>
<text x="75.7" y="149.5">VCC</text>
<text x="114.3" y="148.2">J7</text>
<text x="128.8" y="144.4">R</text>
<text x="203.7" y="144.4">SCL</text>
<text x="203.7" y="146.9">SDA</text>
<text x="220.3" y="144.4">P0</text>
<text x="220.3" y="146.9">P1</text>
<text x="220.3" y="149.5">P2</text>
<text x="32.3" y="150.7">GND1</text>
<text x="32.3" y="154.5">VCC</text>
<text x="75.7" y="152">SDA</text>
<text x="75.8" y="154.5">SCL</text>
<text x="127.6" y="150.7">R10</text>
<text x="128.8" y="153.3">R</text>
<text x="203.7" y="152">A0</text>
<text x="203.7" y="154.5">A1</text>
<text x="220.3" y="152">P3</text>
<text x="220.3" y="154.5">P4</text>
<text x="43.1" y="159.6">R7</text>
<text x="168.9" y="159.6">R14</text>
<text x="177.8" y="159.6">R13</text>
<text x="186.7" y="159.6">R12</text>
<text x="203.7" y="157.1">A2</text>
<text x="220.3" y="157.1">P5</text>
<text x="220.3" y="159.6">P6</text>
<text x="55.1" y="163.4">R</text>
<text x="168.9" y="162.2">R</text>
<text x="177.8" y="162.2">R</text>
<text x="186.7" y="162.2">R</text>
<text x="203.7" y="164.7">~{INT}</text>
<text x="220.3" y="162.2">P7</text>
<text x="54.5" y="169.8">R3</text>
<text x="55.1" y="172.3">R</text>
<text x="214.2" y="168.4" transform="rotate(-90 214.2 168.4)">VSS</text>
<text x="54.5" y="179.9">R4</text>
<text x="55.1" y="182.5">R</text>
<text x="102.9" y="181.2">H3</text>
<text x="102.9" y="183.7">MountingHole</text>
<text x="54.5" y="188.8">R8</text>
<text x="55.1" y="191.4">R</text>
<text x="85.1" y="186.3">H1</text>
<text x="85.1" y="188.8">MountingHole</text>
<text x="108" y="191.4">H4</text>
<text x="147.3" y="188.8">J6</text>
<text x="147.3" y="191.4">Conn_01x04_Socket</text>
<text x="108" y="193.9">MountingHole</text>
</g>
<g font-size="1.8" fill="#0000c2">
<text x="256.5" y="22.2">on</text>
<text x="260" y="22.2">/</text>
<text x="262.5" y="22.2">off</text>
<text x="266.3" y="22.2">switch</text>
<text x="188.7" y="26.3">Mesh</text>
<text x="194.6" y="26.3">GPS</text>
<text x="35.1" y="87.7">Display</text>
<text x="174.5" y="94.6">Breakouts</text>
<text x="251.3" y="90">microSD</text>
<text x="129.3" y="96.6">Battery</text>
<text x="137.2" y="96.6">Input</text>
<text x="38.1" y="115.7">Radio</text>
<text x="110.8" y="139.3">One</text>
<text x="115.5" y="139.3">wire</text>
<text x="23.7" y="178.9">i2c</text>
<text x="27.8" y="178.9">pullups</text>
<text x="137.9" y="179.2">Qwiic</text>
</g>
<g font-size="1.8" fill="#a90000">
<text x="30.4" y="31.5">26</text>
<text x="31" y="34">1</text>
<text x="60.9" y="34">24</text>
<text x="60.9" y="31.5">25</text>
<text x="262.8" y="30.2">1</text>
<text x="262.8" y="32.8">2</text>
<text x="262.8" y="35.3">3</text>
<text x="31" y="36.6">2</text>
<text x="31" y="39.1">3</text>
<text x="31" y="41.7">4</text>
<text x="60.9" y="41.7">21</text>
<text x="60.9" y="39.1">22</text>
<text x="60.9" y="36.6">23</text>
<text x="31" y="44.2">5</text>
<text x="31" y="46.7">6</text>
<text x="60.9" y="46.7">19</text>
<text x="60.9" y="44.2">20</text>
<text x="31" y="49.3">7</text>
<text x="31" y="51.8">8</text>
<text x="60.9" y="51.8">17</text>
<text x="60.9" y="49.3">18</text>
<text x="175" y="51.5" transform="rotate(-90 175 51.5)">3</text>
<text x="30.4" y="56.9">10</text>
<text x="30.4" y="59.4">11</text>
<text x="31" y="54.4">9</text>
<text x="60.9" y="59.4">14</text>
<text x="60.9" y="56.9">15</text>
<text x="60.9" y="54.4">16</text>
<text x="168.2" y="54.4">1</text>
<text x="175" y="59.1" transform="rotate(-90 175 59.1)">2</text>
<text x="203.1" y="55.6">2</text>
<text x="203.1" y="58.2">3</text>
<text x="30.4" y="62">12</text>
<text x="60.9" y="62">13</text>
<text x="203.1" y="60.7">4</text>
<text x="40.6" y="98.8">2</text>
<text x="40.6" y="101.3">3</text>
<text x="137.1" y="100.1">1</text>
<text x="184.1" y="97.5">1</text>
<text x="184.1" y="100.1">2</text>
<text x="40.6" y="103.9">4</text>
<text x="137.1" y="102.6">2</text>
<text x="184.1" y="102.6">3</text>
<text x="184.1" y="105.2">4</text>
<text x="184.1" y="107.7">5</text>
<text x="233.6" y="103.9">1</text>
<text x="233.6" y="106.4">2</text>
<text x="184.1" y="110.2">6</text>
<text x="184.1" y="112.8">7</text>
<text x="233.6" y="109">3</text>
<text x="233.6" y="111.5">4</text>
<text x="21.5" y="116.6">1</text>
<text x="184.1" y="115.3">8</text>
<text x="184.1" y="117.9">9</text>
<text x="233.6" y="114">5</text>
<text x="233.6" y="116.6">6</text>
<text x="233.6" y="119.1">7</text>
<text x="183.5" y="120.4">10</text>
<text x="233.6" y="121.7">8</text>
<text x="29.8" y="126.7">1</text>
<text x="29.8" y="130.6">2</text>
<text x="52" y="129.3">12</text>
<text x="273" y="126.7">9</text>
<text x="29.8" y="134.4">3</text>
<text x="52" y="136.9">10</text>
<text x="52" y="133.1">11</text>
<text x="29.8" y="138.2">4</text>
<text x="29.8" y="142">5</text>
<text x="52.6" y="140.7">9</text>
<text x="200.6" y="143.3">14</text>
<text x="213.1" y="138.5" transform="rotate(-90 213.1 138.5)">16</text>
<text x="224.1" y="143.3">4</text>
<text x="29.8" y="145.8">6</text>
<text x="29.8" y="149.6">7</text>
<text x="80.6" y="145.8">1</text>
<text x="80.6" y="148.3">2</text>
<text x="107.9" y="145.8">1</text>
<text x="107.9" y="148.3">2</text>
<text x="200.6" y="145.8">15</text>
<text x="224.1" y="145.8">5</text>
<text x="224.1" y="148.3">6</text>
<text x="29.8" y="153.4">8</text>
<text x="80.6" y="150.9">3</text>
<text x="80.6" y="153.4">4</text>
<text x="107.9" y="150.9">3</text>
<text x="201.2" y="150.9">1</text>
<text x="201.2" y="153.4">2</text>
<text x="201.2" y="156">3</text>
<text x="223.5" y="156">10</text>
<text x="224.1" y="150.9">7</text>
<text x="224.1" y="153.4">9</text>
<text x="223.5" y="158.5">11</text>
<text x="223.5" y="161">12</text>
<text x="200.6" y="163.6">13</text>
<text x="213.1" y="170.9" transform="rotate(-90 213.1 170.9)">8</text>
<text x="142.2" y="185.2">1</text>
<text x="142.2" y="187.7">2</text>
<text x="142.2" y="190.2">3</text>
<text x="142.2" y="192.8">4</text>
</g>
</svg>
